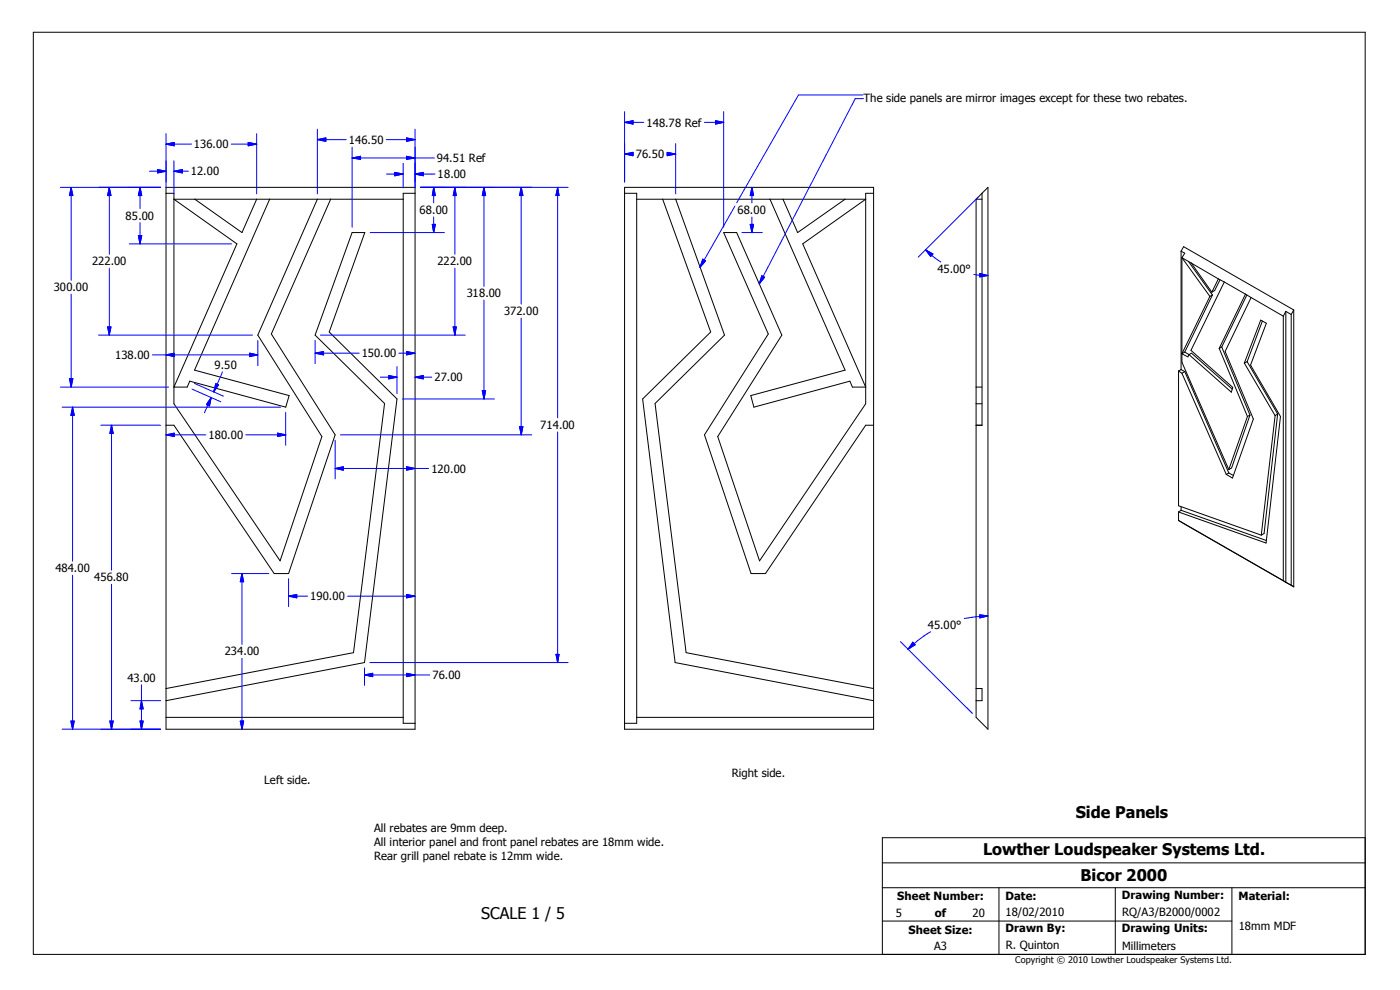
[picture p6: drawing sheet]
<svg xmlns="http://www.w3.org/2000/svg" width="420mm" height="297mm" viewBox="0 0 420 297" stroke-linecap="round" stroke-linejoin="round" font-family="sans-serif">
<g fill="none" stroke="#000" stroke-width=".3">
<path d="M10 9.7h399.4v276.3h-399.4zM49.8 56.1h74.7v162.4h-74.7zM49.8 57.9h2.4v63.1l31.8 47.1 12.5-37.3-19.2-30.4 17.9-40.7M58.4 59.7l14.2 10 4.4-10M80.9 59.7l-22.6 51.2 28.4 7.6-1 3.5-28.8-7.8-.8 1.8h-3.9l18.8-42.9-18.8-13.4h68.7M99.1 59.7l-17.7 40.4 19.1 30.2-14 41.6h-4.3l-30-44.5h-2.4M124.5 57.9h-3.6v158.9h3.6M187.3 56.1h74.7v162.4h-74.7zM187.3 57.9h3.6v158.9h-3.6M190.9 59.7h68.7l-18.9 13.4 18.9 42.9h-4l-.8-1.8-28.7 7.8-1-3.5 28.3-7.6-22.5-51.2M198.7 59.7l14.4 39.8-20.4 20.1 9.7 79 59.6 11.4M202.6 59.7l14.7 40.7-20.9 20.5 9.3 74.7 56.3 10.7"/>
<path d="M234.8 59.7l4.4 10 14.2-10M262 57.9h-2.4v63.1l-31.8 47.1-12.6-37.3 19.2-30.4-13.5-30.7h-3.9l13.4 30.4-19.2 30.2 14 41.6h4.3l30.1-44.5h2.4M292.7 59.7h1.8M294.5 57.9v69.5h-1.8M296.2 56.1v162.4l-3.5-3.5v-155.3zM354.2 75.3l.7-1.4 33 19M354.2 75.3l1.1 .6-.9 1.3M354.2 75.3v35.5M354.4 77.2l2.8 1.6M354.4 77.2v31.4l14.1 32.1M354.4 77.2l8.4 11.6M356.4 78.3l7.2 10.1"/>
<path d="M357.2 78.8l8.1 4.8M357.2 78.8l6.2 8.8M362.8 88.8l-8.4 17.2M363.6 88.4l-.8 .4M363.6 88.4l-8.3 17.1M365.3 83.6l1.8 .9M365.3 83.6l-1.9 4M365.8 83.8l-1.6 3.3-.8 .5M367.1 84.5l6.4 3.7M367.1 84.5l-10 20.5 12.6 11.1-.5 1.4-12.7-11.2M373.5 88.2l1.7 1M373.5 88.2l-7.9 16.2"/>
<path d="M373.9 88.4l-7.5 15.6M375.2 89.2l9.6 5.6M375.2 89.2l-7.8 16.1 8.4 20.3-6.2 17.7-1.9-1.1M378.5 96.2l-4.5 12.2M384.8 94.8v79.2M385.6 93.3l-.8 1.5M385.6 93.3l1.6 .9M385.6 93.3v81.2M387.2 94.2v81.2M387.9 92.9l-.7 1.3M387.9 92.9v83M292.7 116h1.8"/>
<path d="M353.4 111.2v40.4l24.8 8.8M353.4 111.2l1 .7M354.2 110.8l-.8 .4M354.2 110.8l1.1 .6M354.4 111.9l13.3 30.3M354.4 106l1.8 .9 .3-.6M355.3 111.4l13.2 30.3M355.3 105.5l1.2 .8M355.3 105.5l-.9 .5M355.3 111.4l-.9 .5M356.5 106.3l.8-.5 12.2 10.8M365.6 104.4l8.5 20.4"/>
<path d="M366.4 104l8.4 20.4M366.4 104l-.8 .4M373.1 108.8l9.3 15.8M373.1 108.8l4.9-12.9 1.7 1-4.7 12.5 9 15.4-4.4 37.9-26.2-9.3M374 108.4l-.9 .4M374 108.4l9.1 15.7M292.7 121h1.8M374.1 124.8l-5.6 15.9M374.8 124.4l-5.5 15.8-.8 .5M374.8 124.4l-.7 .4M382.4 124.6l-4.2 35.8M383.1 124.1l-.7 .5"/>
<path d="M383.1 124.1l-4 35.8-.9 .5M353.4 156l34.5 19.9M353.4 156l31.4 18M353.4 153.4v2.6M354.2 152.9l-.8 .5M354.2 151.8v1.1M354.2 152.9l25.5 9.1M368.5 141.7l1.4 .8M368.5 141.7l-.8 .5M384.8 174l.8 .5M385.6 174.5l1.6 .9M387.2 175.4l.7 .5"/>
<path d="M49.8 215h71.1M49.8 206.3l56.2-10.7 9.3-74.7-20.8-20.5 11.1-30.7h3.8l-10.7 29.8 20.3 20.1-9.7 79-59.5 11.4M190.9 215h71.1M292.7 206.3h1.8v3.7h-1.8M264.6 258.6h144.8M409.4 251.1h-144.8v34.9M264.6 276h104.8M264.6 266h144.8M299.6 266v20M334.4 266v20M369.4 266v20"/>
</g>
<g fill="none" stroke="#00f" stroke-width=".3">
<path d="M95.2 38.7v19.4M124.5 38.7v17.6M187.3 36.7l2.5-.5v1zM187.3 33.5v21M187.3 36.7h5.7M211.2 36.7h5.8M214.5 36.2l2.5 .5-2.5 .5zM217 33.5v34.6M258.7 28.5h-19.3l-18.5 32.3M258.9 29.6h-2.4l-28.8 55.5M18.1 56.1h30.1M21.3 56.1l.5 2.5h-1z"/>
<path d="M21.3 56.1v27.9M32.8 56.1l.5 2.5h-1zM32.8 56.1v20.1M42 56.1l.5 2.5h-1zM42 56.1v6.4M44.8 51.3h5M47.2 50.8l2.6 .5-2.6 .5zM49.8 43.2h7.6M49.8 43.2l2.4-.5v1zM49.8 40.1v16.2M52.2 51.3h4.3M52.2 51.3l2.5-.5v1z"/>
<path d="M52.2 48.2v9.9M69.3 43.2h7.7M74.4 42.7l2.6 .5-2.6 .5zM77 40.1v18M95.2 41.8h8.6M95.2 41.8l2.5-.5v1zM105.6 47.3h24.6M105.6 47.3l2.5-.5v1zM105.6 44.1v24M115.8 41.8h8.7M115.9 52.2h5M118.4 51.7l2.5 .5-2.5 .5z"/>
<path d="M120.9 49v7.3M121.9 46.8l2.6 .5-2.6 .5zM121.9 41.3l2.6 .5-2.6 .5zM124.5 52.2h6M124.5 52.2l2.4-.5v1zM126.1 56.1h44.2M130 56.1v4.7M130 56.1l.6 2.5h-1zM136.4 56.1l.4 2.5h-.9zM136.4 56.1v20.1M145.1 56.1l.5 2.5h-1zM145.1 56.1v29.7"/>
<path d="M156.3 56.1l.5 2.5h-1zM156.3 56.1v35M167.2 56.1l.4 2.5h-.9zM167.2 56.1v69.1M187.3 46.2h2.6M187.3 46.2l2.5-.6v1.1zM200 46.2h2.6M200.1 45.6l2.5 .6-2.5 .5zM202.6 43v15.1M225.5 56.1l.5 2.5h-1zM225.5 56.1v4.7M293.4 59l-18.1 18.1"/>
<path d="M38.8 73.1h30.6M41.5 70.6h1l-.5 2.5zM42 66.7v6.4M111 69.7h22.3M129.6 67.2h1l-.6 2.5zM130 65v4.7M210.7 77.7l.9 .5-1.7 1.9zM220.4 61.7l-10.5 18.4M222.5 69.7h6.1M225 67.2h1l-.5 2.5zM225.5 65v4.7M277.5 74.9l2.7 2.3 1.9 1.3"/>
<path d="M277.5 74.9l2.2 1.2-.6 .8zM21.3 88.2v27.8M32.3 98h1l-.5 2.4zM32.8 80.4v20M135.9 98h.9l-.4 2.4zM136.4 80.4v20M145.1 89.9v29.7M156.3 95.3v35M228.4 82.6l.9 .5-1.6 2zM292 82.2l4.2 .4M293.8 82l2.4 .6-2.4 .4zM18.1 116h32.4"/>
<path d="M20.8 113.5h1l-.5 2.5zM29.5 100.4h46.2M45.7 106.4h31.6M49.8 106.4l2.4-.6v1.1zM57.6 116.6l8.6 3.8M58.3 114.9l8.7 3.8M63.3 119.1l-2 4.6M63.3 119.1l-.5 2.6-.9-.4zM64.7 115l.8 .3-1.4 2.1zM66.7 111.4l-2.6 6M74.8 105.8l2.5 .6-2.5 .5zM77.3 102v7.6"/>
<path d="M94.5 105.8h13.2M94.5 105.8l2.5-.5v1.1zM94.5 102v7M96.1 100.4h43.4M114 113h5M116.6 112.5l2.4 .5-2.4 .6zM119 109.9v8.1M119.6 105.8h4.9M120.6 119.6h27.7M121.9 105.3l2.6 .5-2.6 .6zM124.5 113l2.4-.5v1.1zM124.5 113h5"/>
<path d="M144.6 117.1h1l-.5 2.5zM18.6 122h65.6M21.8 122v46.2M21.8 122l.5 2.5h-1zM30.2 127.4h18M33.4 127.4v43.5M33.4 127.4l.6 2.5h-1.1zM49.8 130.3l2.4-.5v1zM49.8 130.3h11.9M73.7 130.3h12M83.2 129.8l2.5 .5-2.5 .5zM85.7 123.5v9.9"/>
<path d="M100.5 131.9v11.6M102.1 130.3h57.3M121.9 139.9l2.6 .5-2.6 .5zM155.8 127.9h1l-.5 2.4zM167.2 129.5v69.1M100.5 140.4h28M100.5 140.4l2.5-.5v1zM21.8 172.4v46.1M33.4 175.1v43.4M69.4 171.9h11.2M72.6 171.9v21.2M72.6 171.9l.5 2.4h-1z"/>
<path d="M86.5 178.7h5.7M86.5 178.7l2.5-.5v1zM86.5 173.4v8.4M104.2 178.7h20.3M121.9 178.2l2.6 .5-2.6 .5zM72.6 197.3v21.2M110.9 198.6h59.4M166.7 196.1h.9l-.4 2.5zM270 192.3l21.6 21.5M273.7 192.5l.7 .7-2.1 1.4zM279.1 189.3l-4 2.7-2.8 2.6M293.8 184.2l2.4 .4-2.4 .6z"/>
<path d="M296.2 184.6l-7.1 .7M18.6 218.5h29.6M21.3 216.1h1l-.5 2.4zM32.9 216.1h1.1l-.6 2.4zM39.3 210h8.9M42 216.1h.9l-.5 2.4zM42.4 205.2v13.3M42.4 210l.5 2.4h-.9zM72.1 216.1h1l-.5 2.4zM109.3 202.3h19.6M109.3 202.3l2.5-.5v1zM109.3 200.2v5.2"/>
<path d="M121.9 201.8l2.6 .5-2.6 .5z"/>
</g>
<g fill="#00f" stroke="#00f" stroke-width=".3">
<path d="M49.8 43.2l2.4-.5v1z" fill-rule="evenodd"/>
<path d="M74.4 42.7l2.6 .5-2.6 .5z" fill-rule="evenodd"/>
<path d="M47.2 50.8l2.6 .5-2.6 .5z" fill-rule="evenodd"/>
<path d="M52.2 51.3l2.5-.5v1z" fill-rule="evenodd"/>
<path d="M118.4 51.7l2.5 .5-2.5 .5z" fill-rule="evenodd"/>
<path d="M124.5 52.2l2.4-.5v1z" fill-rule="evenodd"/>
<path d="M130 56.1l.6 2.5h-1z" fill-rule="evenodd"/>
<path d="M129.6 67.2h1l-.6 2.5z" fill-rule="evenodd"/>
<path d="M105.6 47.3l2.5-.5v1z" fill-rule="evenodd"/>
<path d="M121.9 46.8l2.6 .5-2.6 .5z" fill-rule="evenodd"/>
<path d="M135.9 98h.9l-.4 2.4z" fill-rule="evenodd"/>
<path d="M136.4 56.1l.4 2.5h-.9z" fill-rule="evenodd"/>
<path d="M94.5 105.8l2.5-.5v1.1z" fill-rule="evenodd"/>
<path d="M121.9 105.3l2.6 .5-2.6 .6z" fill-rule="evenodd"/>
<path d="M145.1 56.1l.5 2.5h-1z" fill-rule="evenodd"/>
<path d="M144.6 117.1h1l-.5 2.5z" fill-rule="evenodd"/>
<path d="M124.5 113l2.4-.5v1.1z" fill-rule="evenodd"/>
<path d="M116.6 112.5l2.4 .5-2.4 .6z" fill-rule="evenodd"/>
<path d="M109.3 202.3l2.5-.5v1z" fill-rule="evenodd"/>
<path d="M121.9 201.8l2.6 .5-2.6 .5z" fill-rule="evenodd"/>
<path d="M167.2 56.1l.4 2.5h-.9z" fill-rule="evenodd"/>
<path d="M166.7 196.1h.9l-.4 2.5z" fill-rule="evenodd"/>
<path d="M32.3 98h1l-.5 2.4z" fill-rule="evenodd"/>
<path d="M32.8 56.1l.5 2.5h-1z" fill-rule="evenodd"/>
<path d="M41.5 70.6h1l-.5 2.5z" fill-rule="evenodd"/>
<path d="M42 56.1l.5 2.5h-1z" fill-rule="evenodd"/>
<path d="M74.8 105.8l2.5 .6-2.5 .5z" fill-rule="evenodd"/>
<path d="M49.8 106.4l2.4-.6v1.1z" fill-rule="evenodd"/>
<path d="M155.8 127.9h1l-.5 2.4z" fill-rule="evenodd"/>
<path d="M156.3 56.1l.5 2.5h-1z" fill-rule="evenodd"/>
<path d="M21.3 56.1l.5 2.5h-1z" fill-rule="evenodd"/>
<path d="M20.8 113.5h1l-.5 2.5z" fill-rule="evenodd"/>
<path d="M21.8 122l.5 2.5h-1z" fill-rule="evenodd"/>
<path d="M21.3 216.1h1l-.5 2.4z" fill-rule="evenodd"/>
<path d="M83.2 129.8l2.5 .5-2.5 .5z" fill-rule="evenodd"/>
<path d="M49.8 130.3l2.4-.5v1z" fill-rule="evenodd"/>
<path d="M63.3 119.1l-.5 2.6-.9-.4z" fill-rule="evenodd"/>
<path d="M64.7 115l.8 .3-1.4 2.1z" fill-rule="evenodd"/>
<path d="M33.4 127.4l.6 2.5h-1.1z" fill-rule="evenodd"/>
<path d="M32.9 216.1h1.1l-.6 2.4z" fill-rule="evenodd"/>
<path d="M72.1 216.1h1l-.5 2.4z" fill-rule="evenodd"/>
<path d="M72.6 171.9l.5 2.4h-1z" fill-rule="evenodd"/>
<path d="M86.5 178.7l2.5-.5v1z" fill-rule="evenodd"/>
<path d="M121.9 178.2l2.6 .5-2.6 .5z" fill-rule="evenodd"/>
<path d="M100.5 140.4l2.5-.5v1z" fill-rule="evenodd"/>
<path d="M121.9 139.9l2.6 .5-2.6 .5z" fill-rule="evenodd"/>
<path d="M42 216.1h.9l-.5 2.4z" fill-rule="evenodd"/>
<path d="M42.4 210l.5 2.4h-.9z" fill-rule="evenodd"/>
<path d="M187.3 46.2l2.5-.6v1.1z" fill-rule="evenodd"/>
<path d="M200.1 45.6l2.5 .6-2.5 .5z" fill-rule="evenodd"/>
<path d="M187.3 36.7l2.5-.5v1z" fill-rule="evenodd"/>
<path d="M214.5 36.2l2.5 .5-2.5 .5z" fill-rule="evenodd"/>
<path d="M225 67.2h1l-.5 2.5z" fill-rule="evenodd"/>
<path d="M225.5 56.1l.5 2.5h-1z" fill-rule="evenodd"/>
<path d="M277.5 74.9l2.2 1.2-.6 .8z" fill-rule="evenodd"/>
<path d="M293.8 82l2.4 .6-2.4 .4z" fill-rule="evenodd"/>
<path d="M273.7 192.5l.7 .7-2.1 1.4z" fill-rule="evenodd"/>
<path d="M293.8 184.2l2.4 .4-2.4 .6z" fill-rule="evenodd"/>
<path d="M210.7 77.7l.9 .5-1.7 1.9z" fill-rule="evenodd"/>
<path d="M228.4 82.6l.9 .5-1.6 2z" fill-rule="evenodd"/>
<path d="M95.2 41.8l2.5-.5v1z" fill-rule="evenodd"/>
<path d="M121.9 41.3l2.6 .5-2.6 .5z" fill-rule="evenodd"/>
</g>
<g font-size="4.8">
<text x="322.6" y="245.2">Side Panels</text>
<text x="294.8" y="256.2">Lowther Loudspeaker Systems Ltd.</text>
<text x="324" y="264.1">Bicor 2000</text>
<text x="144.3" y="275.5">SCALE 1 / 5</text>
</g>
<g font-size="3.4">
<text x="258.9" y="30.6">The side panels are mirror images except for these two rebates.</text>
<text x="193.9" y="38">148.78 Ref</text>
<text x="58.2" y="44.5">136.00</text>
<text x="104.6" y="43.1">146.50</text>
<text x="190.7" y="47.4">76.50</text>
<text x="57.2" y="52.6">12.00</text>
<text x="131" y="48.6">94.51 Ref</text>
<text x="131.2" y="53.4">18.00</text>
<text x="37.7" y="65.9">85.00</text>
<text x="125.8" y="64.2">68.00</text>
<text x="221.1" y="64.2">68.00</text>
<text x="27.6" y="79.5">222.00</text>
<text x="131.1" y="79.5">222.00</text>
<text x="281.1" y="81.9">45.00°</text>
<text x="16.2" y="87.3">300.00</text>
<text x="140" y="89.1">318.00</text>
<text x="151.1" y="94.5">372.00</text>
<text x="34.5" y="107.6">138.00</text>
<text x="108.5" y="107.1">150.00</text>
<text x="64.3" y="110.6">9.50</text>
<text x="130.3" y="114.3">27.00</text>
<text x="62.6" y="131.6">180.00</text>
<text x="162" y="128.6">714.00</text>
<text x="129.4" y="141.7">120.00</text>
<text x="16.6" y="171.5">484.00</text>
<text x="28.2" y="174.2">456.80</text>
<text x="93" y="179.8">190.00</text>
<text x="278.2" y="188.5">45.00°</text>
<text x="67.4" y="196.4">234.00</text>
<text x="129.7" y="203.6">76.00</text>
<text x="38.2" y="204.4">43.00</text>
<text x="219.5" y="232.8">Right side.</text>
<text x="79.2" y="234.9">Left side.</text>
<text x="112.2" y="249.4">All rebates are 9mm deep.</text>
<text x="112.2" y="253.5">All interior panel and front panel rebates are 18mm wide.</text>
<text x="112.2" y="257.7">Rear grill panel rebate is 12mm wide.</text>
<text x="269.1" y="269.8">Sheet Number:</text>
<text x="301.5" y="269.8">Date:</text>
<text x="336.4" y="269.5">Drawing Number:</text>
<text x="371.3" y="269.8">Material:</text>
<text x="268.6" y="274.8">5</text>
<text x="280.3" y="274.8">of</text>
<text x="291.6" y="274.8">20</text>
<text x="301.5" y="274.6">18/02/2010</text>
<text x="336.5" y="274.5">RQ/A3/B2000/0002</text>
<text x="272.5" y="279.8">Sheet Size:</text>
<text x="301.5" y="279.4">Drawn By:</text>
<text x="336.4" y="279.4">Drawing Units:</text>
<text x="371.4" y="278.8">18mm MDF</text>
<text x="280.1" y="284.7">A3</text>
<text x="301.6" y="284.5">R. Quinton</text>
<text x="336.5" y="284.7">Millimeters</text>
</g>
<text font-size="2.7" x="304.4" y="288.6">Copyright © 2010 Lowther Loudspeaker Systems Ltd.</text>
</svg>
